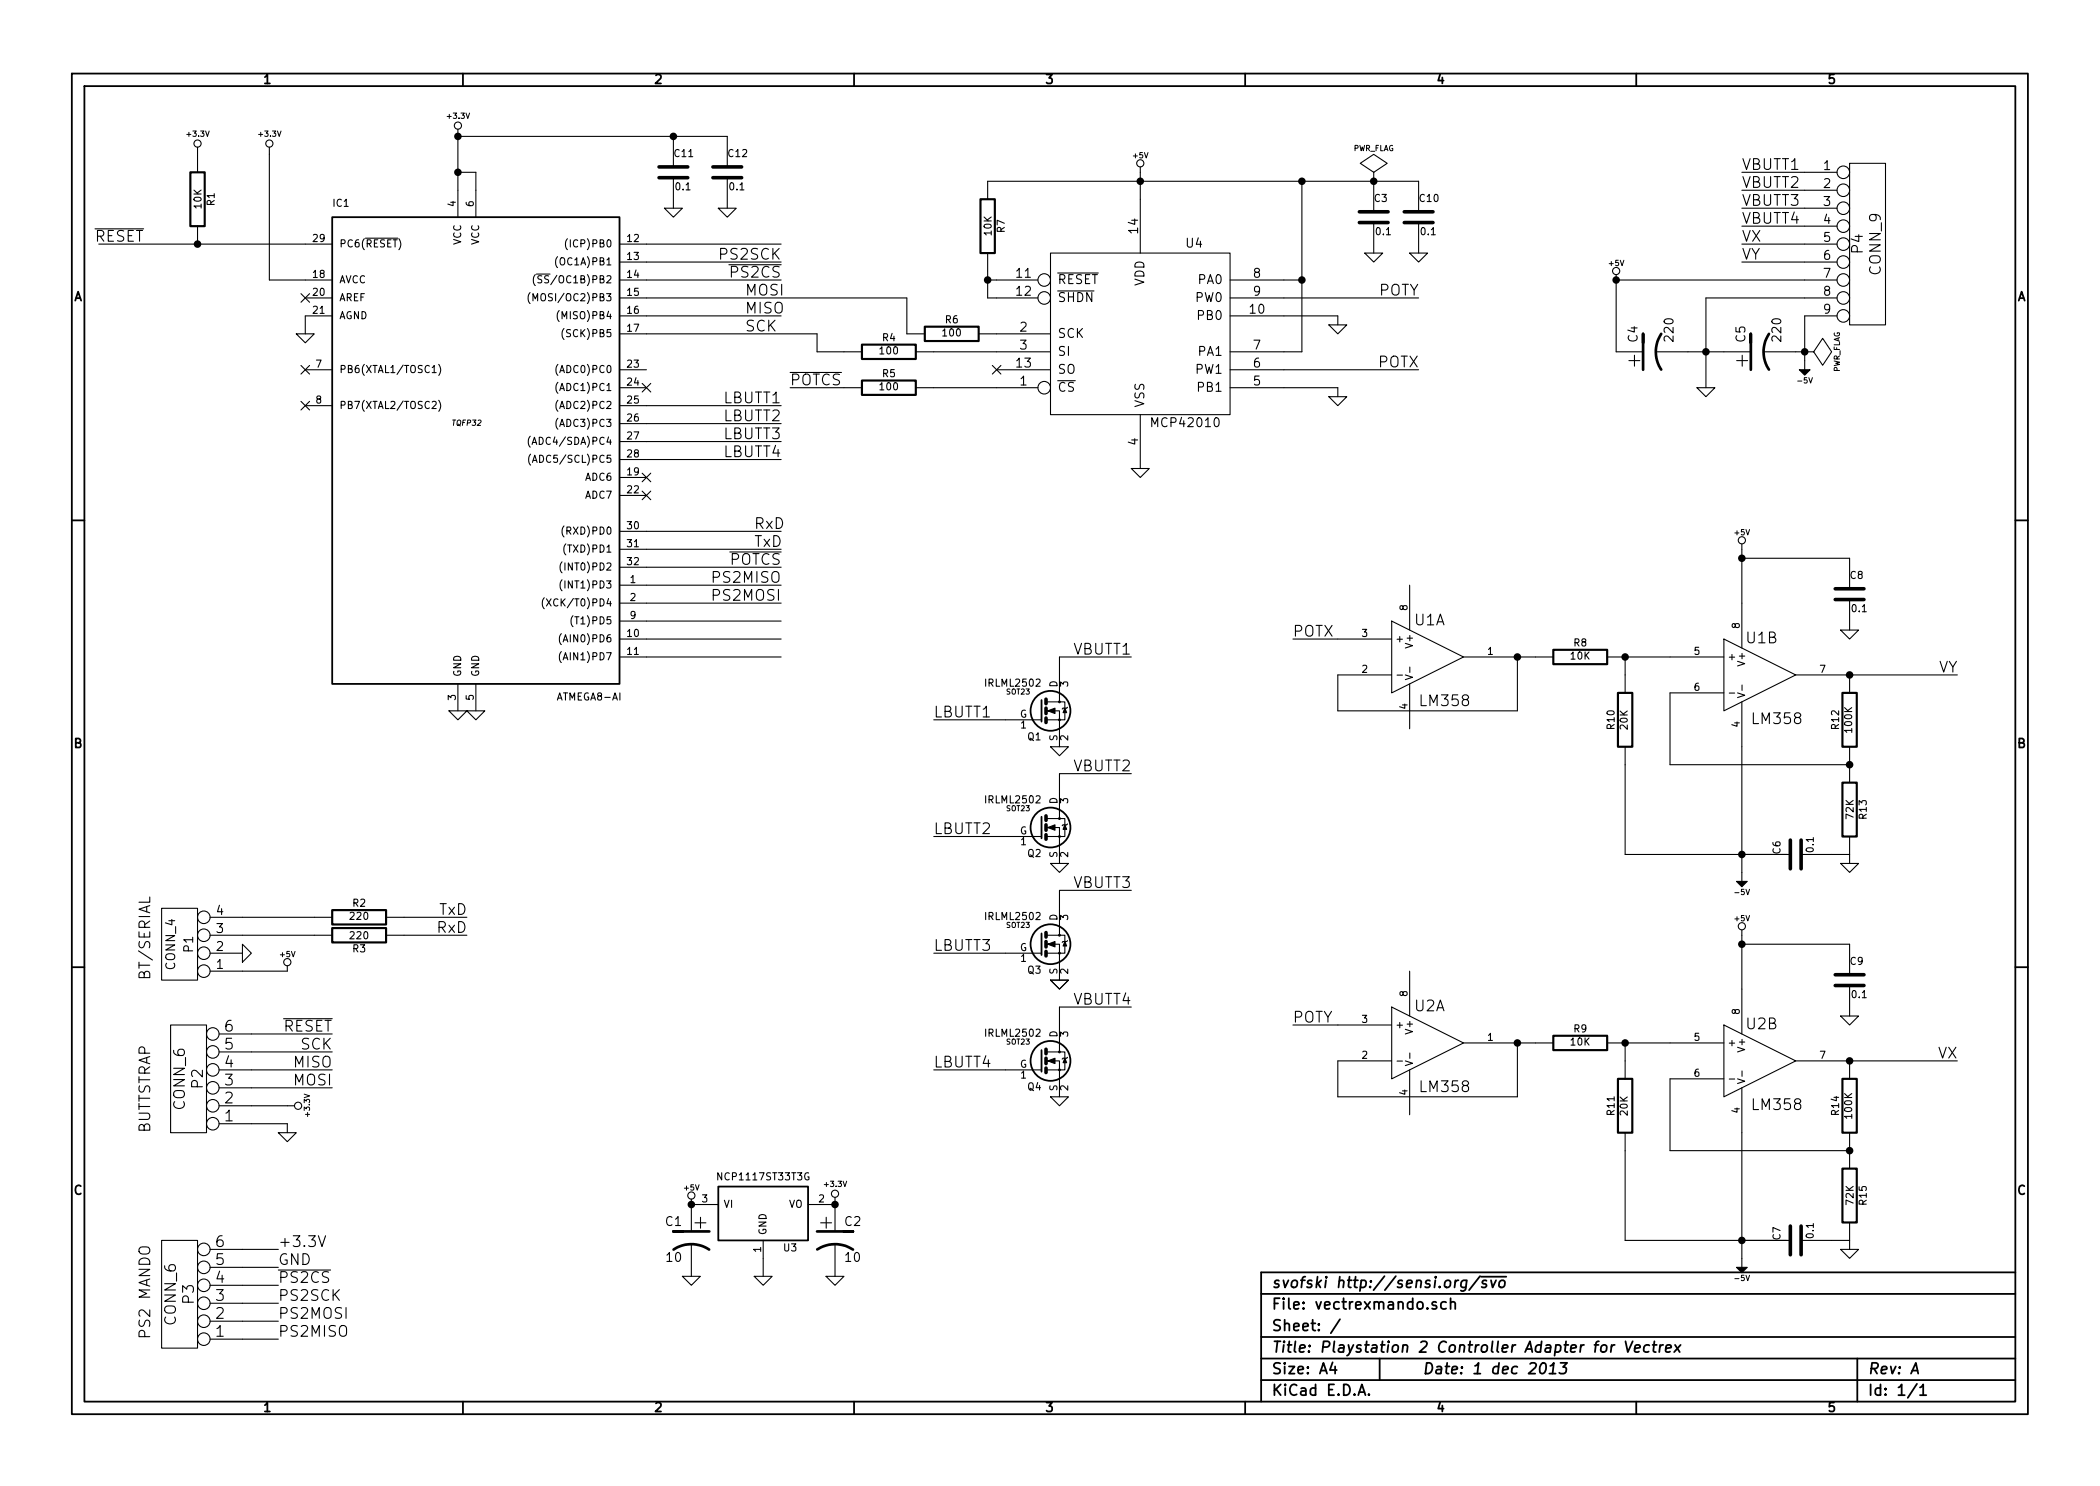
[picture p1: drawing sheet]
<svg xmlns="http://www.w3.org/2000/svg" width="297mm" height="210mm" viewBox="0 0 297 210" stroke-linecap="round" stroke-linejoin="round" font-family="sans-serif">
<g fill="none" stroke="#000" stroke-width=".25">
<path d="M10.2 10.4h276.6v189.7h-276.6zM11.9 12.2h273.2v186.1h-273.2zM65.5 10.4v1.8M120.8 10.4v1.8M176.1 10.4v1.8M231.4 10.4v1.8M47 30.7h40.6v66.1h-40.6zM10.2 73.6h1.7M285.1 73.6h1.7M147.3 99.1v3M147.3 115.6v3M10.2 136.8h1.7"/>
<path d="M147.3 132.1v3M285.1 136.8h1.7M147.3 148.6v3M101.6 167.9h12.7v7.6h-12.7zM65.5 198.3v1.8M120.8 198.3v1.8M176.1 198.3v1.8M178.4 183.1h106.7M178.4 189.2h106.7M178.4 195.3h106.7M178.4 192.2h106.7M188.5 192.8l-.4 1h1"/>
<path d="M188.8 193.3v1.1M189.5 186.7l-1.3 1.9M192.1 197.4l.5-1.5 .5 1.5M192.3 197h.7M193.6 197.3h.1l-.1 .1-.1-.1h.1v.1M195.1 192.2v3.1M203.1 184.3l-.3-.1-.2 .2v.2l.5 .2 .1 .1-.1 .2-.1 .1-.4-.1M204.5 184.3a.48 .48 0 0 0-.6 0l-.1 .6a.48 .48 0 0 0 .7 .2M205.2 184.3a.38 .38 0 0 1 .6 .1v.8M205.2 183.7v1.5M205.9 181.1l-.2 1.1M206.3 181.1l-.3 .1-.2 .3"/>
<path d="M207.4 181.2a.51 .51 0 0 0-.7 .3v.5a.53 .53 0 0 0 .6 .1M207.5 181.1l-.2 1.3-.1 .1a.45 .45 0 0 1-.6 .1M209.3 180.6l-1.5 1.9M209.5 180.6h3.6M210.3 181.2l-.4-.1-.1 .1-.1 .3 .2 .2h.3l.1 .3-.3 .2-.4-.1M210.9 181.1l.2 1.1 .5-1.1M212.2 181.3a.39 .39 0 0 1 .4-.2 .39 .39 0 0 1 .3 .4l-.2 .5a.41 .41 0 0 1-.7-.1zM218 193a.35 .35 0 0 1 .4-.2 .35 .35 0 0 1 .3 .3 .87 .87 0 0 1-.6 1.3l-.2-.1a1.14 1.14 0 0 1 .1-1.3zM219.2 194.4h.8M219.3 193.3l.5-.5-.2 1.6M220.7 192.8h1l-.6 .6a.38 .38 0 0 1 .5 .3l-.1 .4-.2 .2-.5 .1-.3-.2M226.6 190.4a.39 .39 0 0 1 .4-.1 .39 .39 0 0 1 .3 .3l-.2 .6a.41 .41 0 0 1-.7-.2z"/>
<path d="M228 190.3l-.2 1M228.4 190.3l-.3 .1-.2 .2M229.9 189.8l.4 1.5 .6-1.5M231.2 190.8l.8-.1-.1-.3-.1-.1-.5 .1-.1 .7 .2 .2 .4-.1M231.4 198.3v1.8M233.3 190.4a.51 .51 0 0 0-.8 .2v.6a.53 .53 0 0 0 .7 0M233.8 190.3h.5M234 189.8l-.1 1.3v.1l.3 .1M234.8 190.3l-.1 1M235.3 190.3l-.4 .1-.1 .2M235.6 190.8l.8-.1-.1-.3-.1-.1-.5 .1-.1 .7 .2 .2 .4-.1M236.9 190.3l.7 1"/>
<path d="M237.7 190.3l-.9 1M262.7 192.2v6.1M270.3 194.4l.7-1.6 .3 1.6M271.1 195.8l-1.3 2M271.6 196.3l.4-.4v1.5M271.6 197.4h.9M285.1 180h-106.7v18.3"/>
<circle cx="148.6" cy="100.6" r="2.82"/>
<circle cx="148.6" cy="117.1" r="2.82"/>
<circle cx="148.6" cy="133.6" r="2.82"/>
<circle cx="148.6" cy="150.1" r="2.82"/>
</g>
<g fill="none" stroke="#000" stroke-width=".15">
<path d="M64.8 18.3v1M64.8 19.3v11.4M64.8 19.3h38.1v4.3M95.2 19.3v4.3M13.4 32.4h6.9M14 34.5h33M27.9 20.8v3.6M27.9 32v2.5M38.1 20.8v18.8h8.9M51.7 33.7h4.6M64.8 24.4h2.5v6.3M75.7 38.9a1.2 1.2 0 0 0 0 1.5"/>
<path d="M75.9 38.8h1.9M76.6 39.1l-.3-.1-.2 .2v.2l.5 .2v.3l-.1 .1h-.4M78.9 36.3a1.2 1.2 0 0 0 0 1.6M80.3 33.8a1.2 1.2 0 0 0 0 1.5M87.6 34.5h22.9M87.6 37.1h22.9M87.6 39.6h22.9M94 29.5h2.5l-1.3 1.2zM95.2 25.1v4.4M101.6 29.5h2.5l-1.2 1.2zM102.9 25.1v4.4M103.1 37.5h7.4"/>
<path d="M139.7 35.8v6.4h7.1M139.7 39.6h7.1M139.7 28.2v-2.6h61v4.4M148.6 35.8h25.4v22.9h-25.4zM149.6 38.6h5.7M161.3 23.6v12.2M174 39.6h10.1M184.1 25.6v24.2h-10.1M193 35.8h2.6l-1.3 1.3zM194.3 25.6h.1M194.3 24.4l1.9-1.3-1.9-1.3-1.9 1.3 1.9 1.3v1.2M194.3 25.6v4.4"/>
<path d="M194.3 31.5v4.3M199.4 35.8h2.5l-1.2 1.3zM200.7 31.5v4.3M228.6 38.9v.7M228.6 39.6h31.2M228.6 39.6v10.2h3.8M246.4 34.5h13.4M246.4 37.1h13.4M246.4 24.4h13.4M246.4 26.9h13.4M246.4 29.5h13.4M246.4 32h13.4"/>
<path d="M261.6 23.1h5.1v22.9h-5.1zM41.9 47.2h2.5l-1.2 1.3zM42.6 51.7l1.2 1.2M42.6 56.8l1.2 1.2M42.6 41.5l1.2 1.3M43.2 52.3h3.8M43.2 57.4h3.8M43.2 42.2h3.8M43.8 51.7l-1.2 1.2M43.8 56.8l-1.2 1.2M43.8 41.5l-1.2 1.3M47 44.7h-3.8v2.5"/>
<path d="M61.1 56.9l.4-.1 .2 .1v.2l-.6 .7h.6M61.1 52.7h.6M62.1 51.6a1.2 1.2 0 0 1 0 1.5M62.1 56.6a1.2 1.2 0 0 1 0 1.6M75 41.4a1.2 1.2 0 0 0 0 1.5M75.4 42.6v-1.1l.3 .8 .3-.8v1.1M78.9 51.6a1.2 1.2 0 0 0 0 1.5M78.9 54.1a1.2 1.2 0 0 0 0 1.5M78.9 56.6a1.2 1.2 0 0 0 0 1.6M78.9 59.2a1.2 1.2 0 0 0 0 1.5M79.1 43.9a1.2 1.2 0 0 0 0 1.6M79.8 46.5a1.2 1.2 0 0 0 0 1.5"/>
<path d="M87.6 52.3h3.8M87.6 57.4h22.9M87.6 42.2h40.7v5h2.5M87.6 44.7h22.9M87.6 54.9h3.8M87.6 59.9h22.9M87.6 47.2h28v2.6h6.3M90.8 54.2l1.2 1.3M92 54.2l-1.2 1.3M111.8 54.9h10.1M111.8 52.7h7.2M129.5 54.9h17.3"/>
<path d="M129.5 49.8h19.1M138.4 47.2h10.2M140.4 51.7l1.2 1.2M141 52.3h7.6M141.6 51.7l-1.2 1.2M149.6 41.2h5.1M161.3 58.7v7.6M174 52.3h26.7M174 42.2h26.7M174 44.7h15.2v1.3M174 54.9h15.2v1.2M188 56.1h2.5l-1.3 1.3z"/>
<path d="M188 46h2.5l-1.3 1.2zM234.2 49.8h13.4M240 54.9h2.6l-1.3 1.2zM249.4 49.8h5.9M255.3 49.8h.1M255.3 49.8h1.2l1.3-1.9 1.3 1.9-1.3 1.9-1.3-1.9M259.8 44.7h-4.5v7.6M259.8 42.2h-18.5v12.7M75 61.7a1.2 1.2 0 0 0 0 1.6M75.1 64.3a1.2 1.2 0 0 0 0 1.5M75.3 62.9l.3-1 .3 1M75.3 65.4l.3-1 .4 1"/>
<path d="M75.4 65.1h.5M79.5 79.5a1.2 1.2 0 0 0 0 1.5M79.8 74.4a1.2 1.2 0 0 0 0 1.6M87.6 75.2h22.9M87.6 77.7h22.9M87.6 70.1h3.8M87.6 62.5h22.9M87.6 65h22.9M87.6 67.6h3.8M90.8 66.9l1.2 1.3M90.8 69.5l1.2 1.2M92 66.9l-1.2 1.3"/>
<path d="M92 69.5l-1.2 1.2M103.2 78.1h7.3M160 66.3h2.6l-1.3 1.3zM246.4 77v14.7M246.4 79h15.2v4.3M64.8 96.8v3.8M67.3 96.8v3.8M77 84.6a1.2 1.2 0 0 0 0 1.5M77.3 84.7l.7 1M78 84.7l-.7 1M79.4 89.7a1.2 1.2 0 0 0 0 1.5M79.4 92.2a1.2 1.2 0 0 0 0 1.5"/>
<path d="M79.5 82a1.2 1.2 0 0 0 0 1.6M81.1 87.1a1.2 1.2 0 0 0 0 1.6M87.6 82.8h22.9M87.6 85.3h22.9M87.6 87.9h22.9M87.6 90.4h22.9M87.6 93h22.9M87.6 80.3h22.9M149.9 99.3h.7v2.5h-.7v-1.2h-1.8M160 93h-10.1v6.3h-1.8M182.9 90.4h13.9M196.8 87.9l10.2 5.1-10.2 5z"/>
<path d="M197.6 95.5h.8M198.8 95.5l1 .3-1 .4M199.4 82.8v6.3M199.4 96.8v6.3M199.4 94.4v.7M207 93h12.7M214.6 93v7.6h-25.4v-5.1h7.6M227.3 93h16.5M229.9 93v5M243.8 90.4l10.2 5.1-10.2 5.1zM243.8 98h-7.6v10.2h25.4M244.6 98.1h.8"/>
<path d="M245.8 98l1 .4-1 .3M246.4 99.3v25.4M246.4 96.9v.8M254 95.5h22.9M260.3 89.1h2.6l-1.3 1.3zM261.6 84.8v4.3M261.6 95.5v2.5M63.5 100.6h2.5l-1.2 1.2zM66 100.6h2.6l-1.3 1.2zM132.1 118.4h15.2M132.1 101.8h15.2M148.1 118.4h1.8v3.8"/>
<path d="M148.1 101.8h1.8v3.9M148.6 105.7h2.5l-1.2 1.2zM149.9 115.8h.7v2.6h-.7v-1.3h-1.8M151 116.6l-.1 .1h-.5l-.2 .1M151 100.1l-.1 .1h-.5l-.2 .1M160 109.5h-10.1v6.3h-1.8M229.9 105.7v15.2h23.3M261.6 105.7v5M261.6 118.4v3.8M21.2 126.9v.8h-1.5M22.9 128.5h5v10.2h-5zM29.7 134.9h4.6"/>
<path d="M29.7 132.3h17.3M29.7 129.8h17.3M34.3 133.6l1.3 1.3-1.3 1.2zM40.6 136.6v.8h-10.9M54.6 132.3h11.4M54.6 129.8h11.4M132.1 134.9h15.2M148.1 134.9h1.8v3.8M148.6 122.2h2.5l-1.2 1.2zM148.6 138.7h2.5l-1.2 1.2zM149.9 132.3h.7v2.6h-.7v-1.3h-1.8M151 133.1l-.1 .1h-.5l-.2 .1"/>
<path d="M160 126h-10.1v6.3h-1.8M199.4 137.4v6.4M246.4 131.6v14.7M246.4 133.6h15.2v4.3M254.8 120.9h6.8M260.3 122.2h2.6l-1.3 1.2zM261.6 139.4v4.4M24.1 145h5.1v15.3h-5.1zM31 156.5h10.7M31 159h9.6v1.3M31 153.9h16M31 151.4h16"/>
<path d="M31 148.8h16M31 146.3h16M40.1 144.1h6.9M132.1 151.4h15.2M148.1 151.4h1.8v3.8M148.6 155.2h2.5l-1.2 1.3zM149.9 148.8h.7v2.6h-.7v-1.3h-1.8M151 149.6l-.1 .1h-.5l-.2 .2M160 142.5h-10.1v6.3h-1.8M182.9 145h13.9M196.8 142.5l10.2 5.1-10.2 5zM197.6 150.1h.8"/>
<path d="M198.8 150.1l1 .3-1 .4M199.4 151.4v6.3M199.4 149v.8M207 147.6h12.7M214.6 147.6v7.6h-25.4v-5.1h7.6M227.3 147.6h16.5M229.9 147.6v5M243.8 145l10.2 5.1-10.2 5.1zM243.8 152.6h-7.6v10.2h25.4M244.6 152.7h.8M245.8 152.6l1 .4-1 .3M246.4 153.9v25.4"/>
<path d="M246.4 151.5v.8M254 150.1h22.9M260.3 143.8h2.6l-1.3 1.2zM261.6 150.1v2.5M22.9 175.5h5v15.2h-5zM29.7 179.3h9.7M29.7 176.8h9.7M39.4 160.3h2.5l-1.3 1.2zM39.4 179.7h7.4M45 174.8l.5 1.6 .6-1.6M97.8 169.7v.7M97.8 170.4h3.8"/>
<path d="M97.8 170.4v3.8M97.8 176v4.6M107.9 175.5v5.1M114.3 170.4h3.8M118.1 169.4v1M118.1 170.4v3.8M118.1 176v4.6M229.9 160.3v15.2h23.3M254.8 175.5h6.8M260.3 176.8h2.6l-1.3 1.2zM261.6 160.3v5M261.6 173v3.8"/>
<path d="M29.7 189.5h9.7M29.7 186.9h9.7M29.7 184.4h9.7M29.7 181.9h9.7M96.5 180.6h2.6l-1.3 1.3zM106.7 180.6h2.5l-1.3 1.3zM116.8 180.6h2.6l-1.3 1.3z"/>
<circle cx="64.8" cy="17.8" r=".51"/>
<circle cx="27.9" cy="20.3" r=".51"/>
<circle cx="38.1" cy="20.3" r=".51"/>
<circle cx="147.7" cy="39.6" r=".89"/>
<circle cx="161.3" cy="23.1" r=".51"/>
<circle cx="228.6" cy="38.3" r=".51"/>
<circle cx="260.7" cy="37.1" r=".89"/>
<circle cx="260.7" cy="32" r=".89"/>
<circle cx="260.7" cy="34.5" r=".89"/>
<circle cx="260.7" cy="26.9" r=".89"/>
<circle cx="260.7" cy="39.6" r=".89"/>
<circle cx="260.7" cy="29.5" r=".89"/>
<circle cx="260.7" cy="24.4" r=".89"/>
<circle cx="147.7" cy="54.9" r=".89"/>
<circle cx="147.7" cy="42.2" r=".89"/>
<circle cx="260.7" cy="44.7" r=".89"/>
<circle cx="260.7" cy="42.2" r=".89"/>
<circle cx="246.4" cy="76.4" r=".51"/>
<circle cx="149.9" cy="99.3" r=".13"/>
<circle cx="149.9" cy="101.8" r=".13"/>
<circle cx="149.9" cy="118.4" r=".13"/>
<circle cx="149.9" cy="115.8" r=".13"/>
<circle cx="28.8" cy="132.3" r=".89"/>
<circle cx="28.8" cy="129.8" r=".89"/>
<circle cx="28.8" cy="134.9" r=".89"/>
<circle cx="28.8" cy="137.4" r=".89"/>
<circle cx="40.6" cy="136.1" r=".51"/>
<circle cx="149.9" cy="132.3" r=".13"/>
<circle cx="149.9" cy="134.9" r=".13"/>
<circle cx="246.4" cy="131.1" r=".51"/>
<circle cx="30.1" cy="151.4" r=".89"/>
<circle cx="30.1" cy="146.3" r=".89"/>
<circle cx="30.1" cy="153.9" r=".89"/>
<circle cx="30.1" cy="159" r=".89"/>
<circle cx="30.1" cy="156.5" r=".89"/>
<circle cx="30.1" cy="148.8" r=".89"/>
<circle cx="42.2" cy="156.5" r=".51"/>
<circle cx="149.9" cy="148.8" r=".13"/>
<circle cx="149.9" cy="151.4" r=".13"/>
<circle cx="28.8" cy="176.8" r=".89"/>
<circle cx="28.8" cy="179.3" r=".89"/>
<circle cx="97.8" cy="169.2" r=".51"/>
<circle cx="118.1" cy="168.9" r=".51"/>
<circle cx="28.8" cy="181.9" r=".89"/>
<circle cx="28.8" cy="184.4" r=".89"/>
<circle cx="28.8" cy="189.5" r=".89"/>
<circle cx="28.8" cy="186.9" r=".89"/>
</g>
<g fill="none" stroke="#000" stroke-width=".3">
<path d="M26.9 24.4h2.1v7.6h-2.1zM138.7 28.2h2v7.6h-2zM121.9 48.8h7.6v2h-7.6zM121.9 53.8h7.6v2.1h-7.6zM130.8 46.2h7.6v2.1h-7.6zM219.7 91.9h7.6v2.1h-7.6zM228.9 98h2v7.7h-2zM260.6 98h2v7.7h-2zM260.6 110.7h2v7.7h-2zM47 128.8h7.6v2h-7.6zM47 131.3h7.6v2h-7.6zM219.7 146.6h7.6v2h-7.6z"/>
<path d="M228.9 152.6h2v7.7h-2zM260.6 152.6h2v7.7h-2zM260.6 165.3h2v7.7h-2z"/>
</g>
<path d="M254.5 52.3h1.5l-.7 .8zM148.2 117.1l1-.4v.8zM148.2 100.6l1-.4v.8zM150.6 116.7l.3 .6h-.5zM150.6 100.2l.3 .6h-.5zM148.2 133.6l1-.4v.8zM150.6 133.2l.3 .7h-.5zM245.6 124.7h1.5l-.7 .8zM148.2 150.1l1-.4v.8zM150.6 149.7l.3 .7h-.5zM245.6 179.3h1.5l-.7 .8z" fill="#000" stroke="#000" stroke-width=".15"/>
<g fill="none" stroke="#000" stroke-width=".51">
<path d="M93.2 25.1h4.1M93.2 23.6h4.1M100.8 25.1h4.1M100.8 23.6h4.1M192.3 31.5h4M192.3 30h4M198.6 31.5h4.1M198.6 30h4.1M148 98.9v.7M259.6 84.8h4.1M259.6 83.3h4.1M148 100.2v.8"/>
<path d="M148 101.6v.6M148 115.4v.7M148 116.7v.8M148 118.1v.6M253.2 118.9v4M254.8 118.9v4M148 131.9v.7M148 133.2v.8M148 134.6v.6M259.6 139.4h4.1M259.6 137.9h4.1M148 148.5v.6"/>
<path d="M148 149.7v.8M148 151.1v.7M253.2 173.5v4M254.8 173.5v4"/>
</g>
<path d="M232.4 48.5v-1.3v5.1M235 47.2a4.6 4.6 0 0 0 0 5.1M247.6 48.5v-1.3v5.1M250.2 47.2a4.6 4.6 0 0 0 0 5.1M95.3 176.8a4.5 4.5 0 0 1 5 0M96.5 174.2h-1.3h5.1M115.6 174.2h5h-1.2M115.6 176.8a4.6 4.6 0 0 1 5 0" fill="none" stroke="#000" stroke-width=".38"/>
<g fill="#000" stroke="#000" stroke-width=".25">
<circle cx="64.8" cy="19.3" r=".41"/>
<circle cx="95.2" cy="19.3" r=".41"/>
<circle cx="27.9" cy="34.5" r=".41"/>
<circle cx="64.8" cy="24.4" r=".41"/>
<circle cx="139.7" cy="39.6" r=".41"/>
<circle cx="161.3" cy="25.6" r=".41"/>
<circle cx="184.1" cy="39.6" r=".41"/>
<circle cx="184.1" cy="25.6" r=".41"/>
<circle cx="194.3" cy="25.6" r=".41"/>
<circle cx="228.6" cy="39.6" r=".41"/>
<circle cx="241.3" cy="49.8" r=".41"/>
<circle cx="255.3" cy="49.8" r=".41"/>
<circle cx="246.4" cy="79" r=".41"/>
<circle cx="214.6" cy="93" r=".41"/>
<circle cx="229.9" cy="93" r=".41"/>
<circle cx="261.6" cy="95.5" r=".41"/>
<circle cx="261.6" cy="108.2" r=".41"/>
<circle cx="246.4" cy="120.9" r=".41"/>
<circle cx="246.4" cy="133.6" r=".41"/>
<circle cx="214.6" cy="147.6" r=".41"/>
<circle cx="229.9" cy="147.6" r=".41"/>
<circle cx="261.6" cy="150.1" r=".41"/>
<circle cx="97.8" cy="170.4" r=".41"/>
<circle cx="118.1" cy="170.4" r=".41"/>
<circle cx="246.4" cy="175.5" r=".41"/>
<circle cx="261.6" cy="162.8" r=".41"/>
</g>
<g font-size="2.8">
<text x="232.2" y="51.9" transform="rotate(-90 232.2 51.9)">+</text>
<text x="247.4" y="51.9" transform="rotate(-90 247.4 51.9)">+</text>
<text x="98.2" y="174">+</text>
<text x="116" y="174">+</text>
</g>
<g font-size="2.1">
<text x="246.4" y="24.1">VBUTT1</text>
<text x="246.4" y="26.7">VBUTT2</text>
<text x="246.4" y="29.2">VBUTT3</text>
<text x="13.2" y="34.3">RESET</text>
<text x="246.4" y="31.7">VBUTT4</text>
<text x="246.4" y="34.3">VX</text>
<text x="263.6" y="35.8" transform="rotate(-90 263.6 35.8)">P4</text>
<text x="102" y="36.8">PS2SCK</text>
<text x="103.5" y="39.4">PS2CS</text>
<text x="105.4" y="41.9">MOSI</text>
<text x="194.9" y="41.9">POTY</text>
<text x="246.4" y="36.8">VY</text>
<text x="266.1" y="38.8" transform="rotate(-90 266.1 38.8)">CONN_9</text>
<text x="105.4" y="44.4">MISO</text>
<text x="105.4" y="47">SCK</text>
<text x="194.9" y="52.1">POTX</text>
<text x="102.4" y="57.1">LBUTT1</text>
<text x="102.4" y="59.7">LBUTT2</text>
<text x="111.8" y="54.6">POTCS</text>
<text x="102.4" y="62.2">LBUTT3</text>
<text x="102.4" y="64.8">LBUTT4</text>
<text x="106.7" y="74.9">RxD</text>
<text x="106.7" y="77.5">TxD</text>
<text x="101" y="82.5">PS2MISO</text>
<text x="103.2" y="80">POTCS</text>
<text x="101" y="85.1">PS2MOSI</text>
<text x="200.1" y="88.6">U1A</text>
<text x="151.8" y="92.7">VBUTT1</text>
<text x="182.9" y="90.2">POTX</text>
<text x="247.1" y="91.1">U1B</text>
<text x="274" y="95.2">VY</text>
<text x="132.1" y="101.6">LBUTT1</text>
<text x="201" y="100">LM358</text>
<text x="248" y="102.5">LM358</text>
<text x="151.8" y="109.2">VBUTT2</text>
<text x="132.1" y="118.1">LBUTT2</text>
<text x="151.8" y="125.7">VBUTT3</text>
<text x="62" y="129.5">TxD</text>
<text x="61.8" y="132.1">RxD</text>
<text x="132.1" y="134.6">LBUTT3</text>
<text x="21.3" y="138.7" transform="rotate(-90 21.3 138.7)">BT/SERIAL</text>
<text x="151.8" y="142.2">VBUTT4</text>
<text x="200.1" y="143.2">U2A</text>
<text x="31.8" y="148.6">5</text>
<text x="31.8" y="146">6</text>
<text x="39.9" y="146">RESET</text>
<text x="42.5" y="148.6">SCK</text>
<text x="182.9" y="144.8">POTY</text>
<text x="247.1" y="145.7">U2B</text>
<text x="274" y="149.9">VX</text>
<text x="28.8" y="153.9" transform="rotate(-90 28.8 153.9)">P2</text>
<text x="31.8" y="153.7">3</text>
<text x="31.8" y="151.1">4</text>
<text x="41.6" y="151.1">MISO</text>
<text x="41.6" y="153.7">MOSI</text>
<text x="132.1" y="151.1">LBUTT4</text>
<text x="201" y="154.6">LM358</text>
<text x="21.3" y="160.3" transform="rotate(-90 21.3 160.3)">BUTTSTRAP</text>
<text x="26.2" y="156.9" transform="rotate(-90 26.2 156.9)">CONN_6</text>
<text x="31.8" y="158.7">1</text>
<text x="31.8" y="156.2">2</text>
<text x="248" y="157.1">LM358</text>
<text x="30.5" y="179.1">5</text>
<text x="30.5" y="176.5">6</text>
<text x="39.4" y="179.1">GND</text>
<text x="39.4" y="176.5">+3.3V</text>
<text x="27.5" y="184.4" transform="rotate(-90 27.5 184.4)">P3</text>
<text x="30.5" y="184.1">3</text>
<text x="30.5" y="181.6">4</text>
<text x="39.4" y="184.1">PS2SCK</text>
<text x="39.4" y="181.6">PS2CS</text>
<text x="179.9" y="185.4">File: vectrexmando.sch</text>
<text x="179.9" y="182.3">svofski http://sensi.org/svo</text>
<text x="21.3" y="189.5" transform="rotate(-90 21.3 189.5)">PS2 MANDO</text>
<text x="25" y="187.4" transform="rotate(-90 25 187.4)">CONN_6</text>
<text x="30.5" y="189.2">1</text>
<text x="30.5" y="186.7">2</text>
<text x="39.4" y="189.2">PS2MISO</text>
<text x="39.4" y="186.7">PS2MOSI</text>
<text x="179.9" y="191.5">Title: Playstation 2 Controller Adapter for Vectrex</text>
<text x="179.9" y="188.4">Sheet: /</text>
<text x="179.9" y="197.6">KiCad E.D.A.</text>
<text x="179.9" y="194.5">Size: A4</text>
<text x="201.2" y="194.5">Date: 1 dec 2013</text>
<text x="264.2" y="194.5">Rev: A</text>
<text x="264.2" y="197.6">Id: 1/1</text>
</g>
<g font-size="1.8">
<text x="37.3" y="11.9">1</text>
<text x="92.7" y="11.9">2</text>
<text x="148" y="11.9">3</text>
<text x="203.3" y="11.9">4</text>
<text x="258.6" y="11.9">5</text>
<text x="258" y="24.1">1</text>
<text x="258" y="26.7">2</text>
<text x="258" y="29.2">3</text>
<text x="161" y="33" transform="rotate(-90 161 33)">14</text>
<text x="167.8" y="35.1">U4</text>
<text x="258" y="31.7">4</text>
<text x="258" y="34.3">5</text>
<text x="143.8" y="39.4">11</text>
<text x="143.8" y="41.9">12</text>
<text x="149.6" y="40.3">RESET</text>
<text x="161.9" y="40.6" transform="rotate(-90 161.9 40.6)">VDD</text>
<text x="169.5" y="40.3">PA0</text>
<text x="177.3" y="39.4">8</text>
<text x="177.3" y="41.9">9</text>
<text x="258" y="36.8">6</text>
<text x="258" y="39.4">7</text>
<text x="258" y="41.9">8</text>
<text x="10.4" y="42.7">A</text>
<text x="144.3" y="47">2</text>
<text x="149.6" y="47.9">SCK</text>
<text x="149.6" y="42.8">SHDN</text>
<text x="169.1" y="42.8">PW0</text>
<text x="169.5" y="45.3">PB0</text>
<text x="176.8" y="44.4">10</text>
<text x="258" y="44.4">9</text>
<text x="285.3" y="42.7">A</text>
<text x="143.8" y="52.1">13</text>
<text x="144.3" y="49.5">3</text>
<text x="149.6" y="50.4">SI</text>
<text x="149.6" y="53">SO</text>
<text x="169.1" y="53">PW1</text>
<text x="169.5" y="50.4">PA1</text>
<text x="177.3" y="52.1">6</text>
<text x="177.3" y="49.5">7</text>
<text x="231.7" y="48.4" transform="rotate(-90 231.7 48.4)">C4</text>
<text x="236.8" y="48.2" transform="rotate(-90 236.8 48.2)">220</text>
<text x="246.9" y="48.4" transform="rotate(-90 246.9 48.4)">C5</text>
<text x="252" y="48.2" transform="rotate(-90 252 48.2)">220</text>
<text x="144.3" y="54.6">1</text>
<text x="149.6" y="55.5">CS</text>
<text x="161.9" y="57.7" transform="rotate(-90 161.9 57.7)">VSS</text>
<text x="169.5" y="55.5">PB1</text>
<text x="177.3" y="54.6">5</text>
<text x="161" y="63" transform="rotate(-90 161 63)">4</text>
<text x="163.2" y="60.5">MCP42010</text>
<text x="10.4" y="105.9">B</text>
<text x="285.3" y="105.9">B</text>
<text x="30.6" y="129.5">4</text>
<text x="24.8" y="137.2" transform="rotate(-90 24.8 137.2)">CONN_4</text>
<text x="27.4" y="134.7" transform="rotate(-90 27.4 134.7)">P1</text>
<text x="30.6" y="137.2">1</text>
<text x="30.6" y="134.6">2</text>
<text x="30.6" y="132.1">3</text>
<text x="10.4" y="169.1">C</text>
<text x="94.2" y="173.5">C1</text>
<text x="119.5" y="173.5">C2</text>
<text x="285.3" y="169.1">C</text>
<text x="94.3" y="178.6">10</text>
<text x="119.6" y="178.6">10</text>
<text x="37.3" y="199.8">1</text>
<text x="92.7" y="199.8">2</text>
<text x="148" y="199.8">3</text>
<text x="203.3" y="199.8">4</text>
<text x="258.6" y="199.8">5</text>
</g>
<g font-size="1.4">
<text x="95.4" y="22.3">C11</text>
<text x="103" y="22.3">C12</text>
<text x="28.5" y="29.5" transform="rotate(-90 28.5 29.5)">10K</text>
<text x="30.4" y="29.1" transform="rotate(-90 30.4 29.1)">R1</text>
<text x="47.1" y="29.3">IC1</text>
<text x="64.5" y="29.2" transform="rotate(-90 64.5 29.2)">4</text>
<text x="67.1" y="29.2" transform="rotate(-90 67.1 29.2)">6</text>
<text x="95.6" y="27">0.1</text>
<text x="103.3" y="27">0.1</text>
<text x="194.4" y="28.6">C3</text>
<text x="200.8" y="28.6">C10</text>
<text x="44.3" y="34.3">29</text>
<text x="48" y="35">PC6(RESET)</text>
<text x="65.3" y="34.7" transform="rotate(-90 65.3 34.7)">VCC</text>
<text x="67.8" y="34.7" transform="rotate(-90 67.8 34.7)">VCC</text>
<text x="80.6" y="35">(ICP)PB0</text>
<text x="88.7" y="34.3">12</text>
<text x="140.3" y="33.3" transform="rotate(-90 140.3 33.3)">10K</text>
<text x="142.2" y="32.9" transform="rotate(-90 142.2 32.9)">R7</text>
<text x="194.7" y="33.3">0.1</text>
<text x="201" y="33.3">0.1</text>
<text x="44.3" y="41.9">20</text>
<text x="44.3" y="39.4">18</text>
<text x="48" y="40.1">AVCC</text>
<text x="76.7" y="40.1">(SS/OC1B)PB2</text>
<text x="79" y="37.6">(OC1A)PB1</text>
<text x="88.7" y="36.8">13</text>
<text x="88.7" y="39.4">14</text>
<text x="88.7" y="41.9">15</text>
<text x="44.3" y="44.4">21</text>
<text x="48" y="42.7">AREF</text>
<text x="48" y="45.2">AGND</text>
<text x="76" y="42.7">(MOSI/OC2)PB3</text>
<text x="79.3" y="45.2">(MISO)PB4</text>
<text x="79.9" y="47.7">(SCK)PB5</text>
<text x="88.7" y="44.4">16</text>
<text x="88.7" y="47">17</text>
<text x="133.4" y="47.6">100</text>
<text x="133.7" y="45.8">R6</text>
<text x="44.7" y="52.1">7</text>
<text x="48" y="52.8">PB6(XTAL1/TOSC1)</text>
<text x="79.1" y="52.8">(ADC0)PC0</text>
<text x="88.7" y="52.1">23</text>
<text x="124.5" y="50.2">100</text>
<text x="124.8" y="48.3">R4</text>
<text x="124.8" y="53.4">R5</text>
<text x="44.7" y="57.1">8</text>
<text x="48" y="57.9">PB7(XTAL2/TOSC2)</text>
<text x="79.1" y="55.4">(ADC1)PC1</text>
<text x="79.1" y="57.9">(ADC2)PC2</text>
<text x="88.7" y="54.6">24</text>
<text x="88.7" y="57.1">25</text>
<text x="88.7" y="59.7">26</text>
<text x="124.5" y="55.3">100</text>
<text x="75.7" y="63">(ADC4/SDA)PC4</text>
<text x="75.8" y="65.5">(ADC5/SCL)PC5</text>
<text x="79.1" y="60.4">(ADC3)PC3</text>
<text x="88.7" y="62.2">27</text>
<text x="88.7" y="64.8">28</text>
<text x="82.8" y="70.6">ADC7</text>
<text x="82.8" y="68.1">ADC6</text>
<text x="88.7" y="69.8">22</text>
<text x="88.7" y="67.3">19</text>
<text x="79.9" y="75.7">(RXD)PD0</text>
<text x="88.7" y="74.9">30</text>
<text x="88.7" y="77.5">31</text>
<text x="79.9" y="83.3">(INT1)PD3</text>
<text x="79.9" y="80.8">(INT0)PD2</text>
<text x="80.1" y="78.2">(TXD)PD1</text>
<text x="88.7" y="80">32</text>
<text x="89.2" y="82.5">1</text>
<text x="261.7" y="82">C8</text>
<text x="77.9" y="85.8">(XCK/T0)PD4</text>
<text x="81.3" y="88.4">(T1)PD5</text>
<text x="89.2" y="85.1">2</text>
<text x="89.2" y="87.6">9</text>
<text x="199.1" y="86.4" transform="rotate(-90 199.1 86.4)">8</text>
<text x="246.1" y="88.9" transform="rotate(-90 246.1 88.9)">8</text>
<text x="262" y="86.7">0.1</text>
<text x="65.3" y="95.8" transform="rotate(-90 65.3 95.8)">GND</text>
<text x="67.8" y="95.8" transform="rotate(-90 67.8 95.8)">GND</text>
<text x="79.7" y="90.9">(AIN0)PD6</text>
<text x="79.7" y="93.5">(AIN1)PD7</text>
<text x="88.7" y="90.2">10</text>
<text x="88.7" y="92.7">11</text>
<text x="192.7" y="95.2">2</text>
<text x="192.7" y="90.2">3</text>
<text x="197.4" y="90.9">+</text>
<text x="199.9" y="91.4" transform="rotate(-90 199.9 91.4)">V+</text>
<text x="210.4" y="92.7">1</text>
<text x="222.2" y="93.4">10K</text>
<text x="222.6" y="91.5">R8</text>
<text x="239.6" y="92.7">5</text>
<text x="244.3" y="93.5">+</text>
<text x="246.9" y="94" transform="rotate(-90 246.9 94)">V+</text>
<text x="257.4" y="95.2">7</text>
<text x="64.5" y="99.1" transform="rotate(-90 64.5 99.1)">3</text>
<text x="67.1" y="99.1" transform="rotate(-90 67.1 99.1)">5</text>
<text x="78.9" y="99.2">ATMEGA8-AI</text>
<text x="139.5" y="97.2">IRLML2502</text>
<text x="144.2" y="101.6">G</text>
<text x="149.6" y="97.3" transform="rotate(-90 149.6 97.3)">D</text>
<text x="151.1" y="97.1" transform="rotate(-90 151.1 97.1)">3</text>
<text x="199.1" y="100.3" transform="rotate(-90 199.1 100.3)">4</text>
<text x="239.6" y="97.8">6</text>
<text x="144.4" y="103.1">1</text>
<text x="145.4" y="104.8">Q1</text>
<text x="149.6" y="104.8" transform="rotate(-90 149.6 104.8)">S</text>
<text x="151.1" y="104.8" transform="rotate(-90 151.1 104.8)">2</text>
<text x="228.4" y="103.1" transform="rotate(-90 228.4 103.1)">R10</text>
<text x="230.3" y="103.2" transform="rotate(-90 230.3 103.2)">20K</text>
<text x="246.1" y="102.9" transform="rotate(-90 246.1 102.9)">4</text>
<text x="260.2" y="103.1" transform="rotate(-90 260.2 103.1)">R12</text>
<text x="262" y="103.6" transform="rotate(-90 262 103.6)">100K</text>
<text x="139.5" y="113.7">IRLML2502</text>
<text x="149.6" y="113.8" transform="rotate(-90 149.6 113.8)">D</text>
<text x="151.1" y="113.7" transform="rotate(-90 151.1 113.7)">3</text>
<text x="144.2" y="118.1">G</text>
<text x="144.4" y="119.6">1</text>
<text x="262.2" y="115.8" transform="rotate(-90 262.2 115.8)">72K</text>
<text x="264.1" y="115.8" transform="rotate(-90 264.1 115.8)">R13</text>
<text x="145.4" y="121.3">Q2</text>
<text x="149.6" y="121.4" transform="rotate(-90 149.6 121.4)">S</text>
<text x="151.1" y="121.3" transform="rotate(-90 151.1 121.3)">2</text>
<text x="251.9" y="120.8" transform="rotate(-90 251.9 120.8)">C6</text>
<text x="256.6" y="120.5" transform="rotate(-90 256.6 120.5)">0.1</text>
<text x="49.6" y="130.2">220</text>
<text x="49.9" y="128.3">R2</text>
<text x="139.5" y="130.2">IRLML2502</text>
<text x="149.6" y="130.3" transform="rotate(-90 149.6 130.3)">D</text>
<text x="151.1" y="130.2" transform="rotate(-90 151.1 130.2)">3</text>
<text x="49.6" y="132.9">220</text>
<text x="49.9" y="134.8">R3</text>
<text x="144.2" y="134.6">G</text>
<text x="144.4" y="136.1">1</text>
<text x="145.4" y="137.8">Q3</text>
<text x="149.6" y="137.9" transform="rotate(-90 149.6 137.9)">S</text>
<text x="151.1" y="137.8" transform="rotate(-90 151.1 137.8)">2</text>
<text x="261.7" y="136.6">C9</text>
<text x="199.1" y="141" transform="rotate(-90 199.1 141)">8</text>
<text x="246.1" y="143.5" transform="rotate(-90 246.1 143.5)">8</text>
<text x="262" y="141.3">0.1</text>
<text x="139.5" y="146.7">IRLML2502</text>
<text x="149.6" y="146.8" transform="rotate(-90 149.6 146.8)">D</text>
<text x="151.1" y="146.7" transform="rotate(-90 151.1 146.7)">3</text>
<text x="192.7" y="149.9">2</text>
<text x="192.7" y="144.8">3</text>
<text x="197.4" y="145.5">+</text>
<text x="199.9" y="146" transform="rotate(-90 199.9 146)">V+</text>
<text x="210.4" y="147.3">1</text>
<text x="222.2" y="148">10K</text>
<text x="222.6" y="146.1">R9</text>
<text x="239.6" y="147.3">5</text>
<text x="244.3" y="148.1">+</text>
<text x="246.9" y="148.6" transform="rotate(-90 246.9 148.6)">V+</text>
<text x="257.4" y="149.9">7</text>
<text x="144.2" y="151.1">G</text>
<text x="144.4" y="152.6">1</text>
<text x="145.4" y="154.3">Q4</text>
<text x="149.6" y="154.4" transform="rotate(-90 149.6 154.4)">S</text>
<text x="151.1" y="154.3" transform="rotate(-90 151.1 154.3)">2</text>
<text x="199.1" y="154.9" transform="rotate(-90 199.1 154.9)">4</text>
<text x="239.6" y="152.4">6</text>
<text x="228.4" y="157.8" transform="rotate(-90 228.4 157.8)">R11</text>
<text x="230.3" y="157.8" transform="rotate(-90 230.3 157.8)">20K</text>
<text x="246.1" y="157.5" transform="rotate(-90 246.1 157.5)">4</text>
<text x="260.2" y="157.8" transform="rotate(-90 260.2 157.8)">R14</text>
<text x="262" y="158.2" transform="rotate(-90 262 158.2)">100K</text>
<text x="101.8" y="167.1">NCP1117ST33T3G</text>
<text x="99.3" y="170.2">3</text>
<text x="102.4" y="170.9">VI</text>
<text x="111.5" y="170.9">VO</text>
<text x="115.8" y="170.2">2</text>
<text x="262.2" y="170.4" transform="rotate(-90 262.2 170.4)">72K</text>
<text x="264.1" y="170.5" transform="rotate(-90 264.1 170.5)">R15</text>
<text x="107.7" y="177.2" transform="rotate(-90 107.7 177.2)">1</text>
<text x="108.5" y="174.7" transform="rotate(-90 108.5 174.7)">GND</text>
<text x="110.9" y="177.1">U3</text>
<text x="251.9" y="175.4" transform="rotate(-90 251.9 175.4)">C7</text>
<text x="256.6" y="175.1" transform="rotate(-90 256.6 175.1)">0.1</text>
</g>
<g font-size="1.1">
<text x="63.4" y="16.8">+3.3V</text>
<text x="26.5" y="19.4">+3.3V</text>
<text x="36.7" y="19.4">+3.3V</text>
<text x="160.3" y="22.4">+5V</text>
<text x="191.3" y="21.4">PWR_FLAG</text>
<text x="227.6" y="37.7">+5V</text>
<text x="260.3" y="52.8" transform="rotate(-90 260.3 52.8)">PWR_FLAG</text>
<text x="254.5" y="54.3">-5V</text>
<text x="64" y="60.3">TQFP32</text>
<text x="245.4" y="75.8">+5V</text>
<text x="245.4" y="130.4">+5V</text>
<text x="245.6" y="126.7">-5V</text>
<text x="39.7" y="135.5">+5V</text>
<text x="43.9" y="157.9" transform="rotate(-90 43.9 157.9)">+3.3V</text>
<text x="116.7" y="168">+3.3V</text>
<text x="96.8" y="168.5">+5V</text>
<text x="245.6" y="181.3">-5V</text>
</g>
<g font-size="1">
<text x="142.4" y="98.3">SOT23</text>
<text x="142.4" y="114.8">SOT23</text>
<text x="142.4" y="131.3">SOT23</text>
<text x="142.4" y="147.8">SOT23</text>
</g>
</svg>
